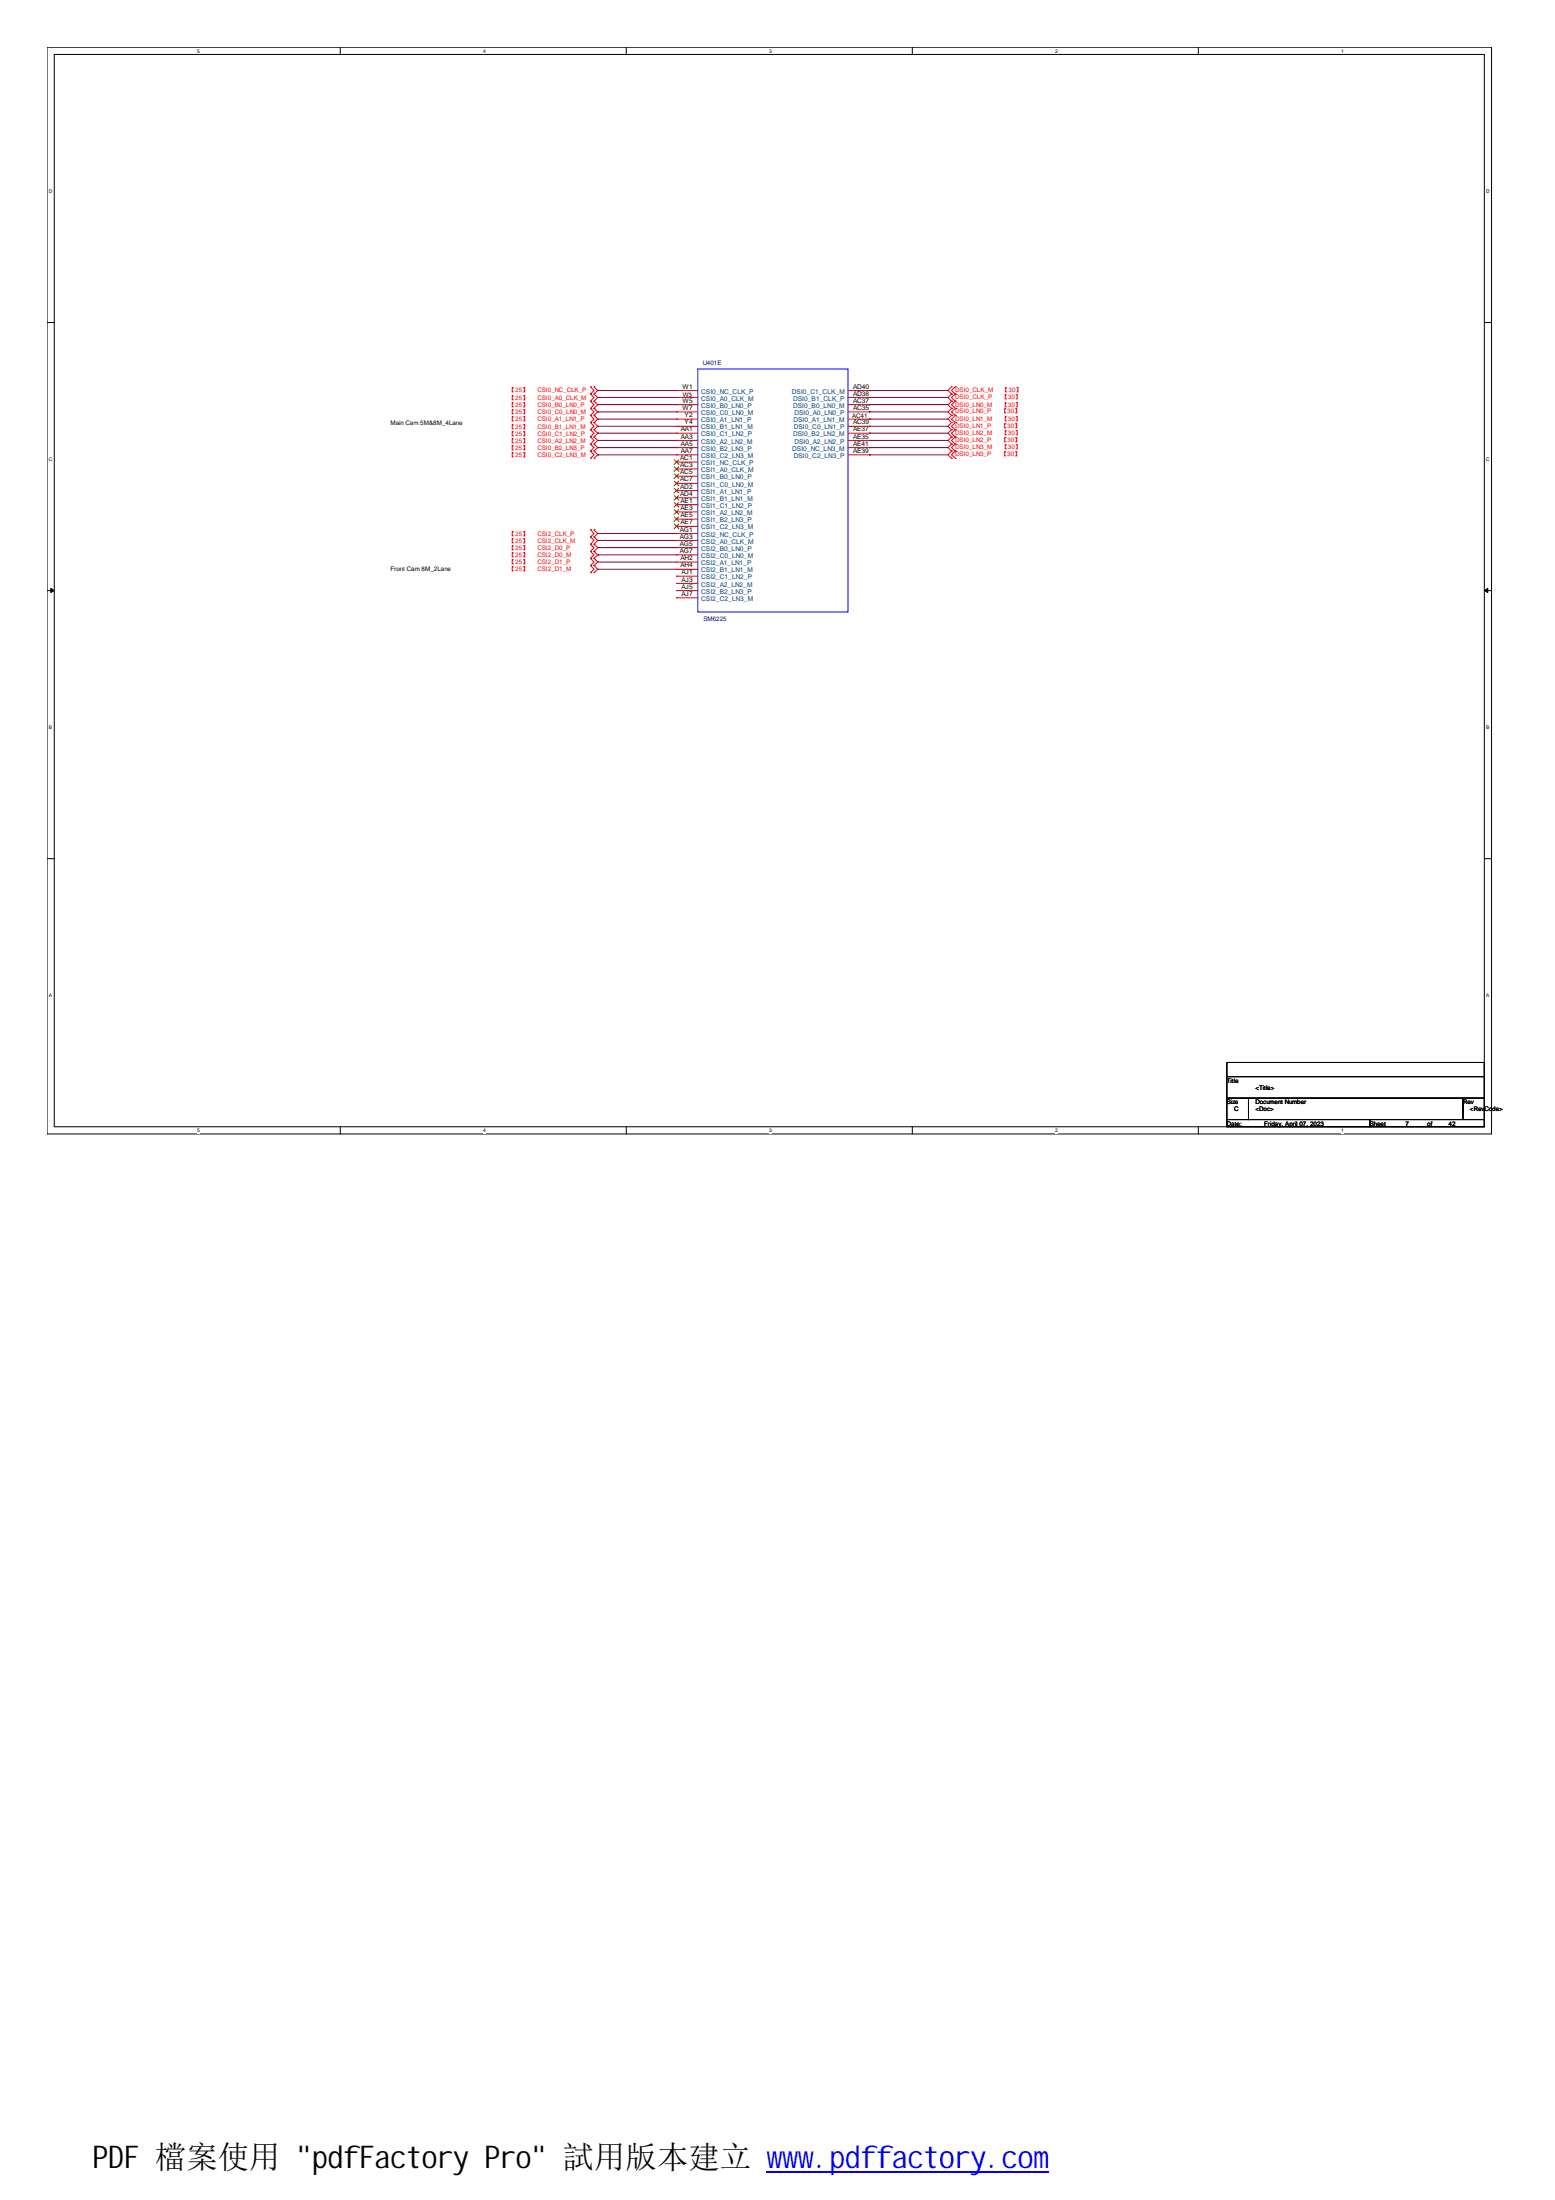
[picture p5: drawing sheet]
<svg xmlns="http://www.w3.org/2000/svg" width="210mm" height="297mm" viewBox="0 0 210 297" stroke-linecap="round" stroke-linejoin="round" font-family="sans-serif">
<path d="M6.3 6.4h195v146.7h-195zM7.3 7.4h193.1v144.7h-193.1z" fill="none" stroke="#000" stroke-width=".13"/>
<g fill="#fff">
<path d="M26.6 6.5h.4v.8h-.4z"/>
<path d="M26.6 152.3h.4v.7h-.4z"/>
</g>
<path d="M45.9 6.4v1M45.9 152.1v1" fill="none" stroke="#000" stroke-width=".13"/>
<g fill="#fff">
<path d="M65.2 6.5h.4v.8h-.4z"/>
<path d="M65.2 152.3h.4v.7h-.4z"/>
</g>
<path d="M84.5 6.4v1M84.5 152.1v1" fill="none" stroke="#000" stroke-width=".13"/>
<g fill="#fff">
<path d="M103.8 6.5h.4v.8h-.4z"/>
<path d="M103.8 152.3h.4v.7h-.4z"/>
</g>
<path d="M123.1 6.4v1M123.1 152.1v1" fill="none" stroke="#000" stroke-width=".13"/>
<g fill="#fff">
<path d="M142.5 6.5h.3v.8h-.3z"/>
<path d="M142.5 152.3h.3v.7h-.3z"/>
</g>
<path d="M161.8 6.4v1M161.8 152.1v1" fill="none" stroke="#000" stroke-width=".13"/>
<g fill="#fff">
<path d="M181.1 6.5h.3v.8h-.3z"/>
<path d="M181.1 152.3h.3v.7h-.3z"/>
<path d="M6.6 25.4h.5v.8h-.5z"/>
<path d="M200.6 25.4h.5v.8h-.5z"/>
<path d="M6.6 61.6h.5v.8h-.5z"/>
<path d="M200.6 61.6h.5v.8h-.5z"/>
</g>
<path d="M6.3 43.5h1M200.4 43.5h.9" fill="none" stroke="#000" stroke-width=".13"/>
<g fill="#fff">
<path d="M6.6 97.8h.5v.8h-.5z"/>
<path d="M200.6 97.8h.5v.8h-.5z"/>
</g>
<path d="M6.3 79.7h1M200.4 79.7h.9" fill="none" stroke="#000" stroke-width=".13"/>
<g fill="#000" stroke="#000" stroke-width=".13">
<path d="M6.9 79.4l.4 .3-.4 .3z" fill-rule="evenodd"/>
<path d="M200.4 79.7l.4-.3v.6z" fill-rule="evenodd"/>
</g>
<g fill="#fff">
<path d="M6.6 134h.5v.8h-.5z"/>
<path d="M200.6 134h.5v.8h-.5z"/>
</g>
<path d="M6.3 115.9h1M200.4 115.9h.9M165.6 143.5h34.8v1.9h-34.8zM165.6 145.4h34.8v2.9h-34.8zM165.6 148.3h2.9v2.9h-2.9zM165.6 151.2h19.3v.9h-19.3zM168.5 148.3h29v2.9h-29zM184.9 151.2h15.5v.9h-15.5zM197.5 148.3h2.9v2.9h-2.9z" fill="none" stroke="#000" stroke-width=".13"/>
<g fill="none" stroke="#f00" stroke-width=".13">
<path d="M79.7 53.2h.1M79.7 54.2h.1M79.7 55.1h.1M79.7 56.1h.1M79.7 57.1h.1M79.7 58h.1M79.7 59h.1M79.7 60h.1M79.7 52.2h.1M79.7 53.2l.5 .5-.5 .5M79.7 54.2l.5 .4-.5 .5M79.7 55.1l.5 .5-.5 .5"/>
<path d="M79.7 56.1l.5 .5-.5 .5M79.7 57.1l.5 .5-.5 .4M79.7 58l.5 .5-.5 .5M79.7 59l.5 .5-.5 .5M79.7 60l.5 .4-.5 .5M79.7 52.2l.5 .5-.5 .5M80.2 54.2h.1M80.2 53.2h.1M80.2 55.1h.1M80.2 56.1h.1M80.2 57.1h.1M80.2 58h.1"/>
<path d="M80.2 59h.1M80.2 60h.1M80.2 52.2h.1M80.2 53.2l.5 .5-.5 .5M80.2 54.2l.5 .4-.5 .5M80.2 55.1l.5 .5-.5 .5M80.2 56.1l.5 .5-.5 .5M80.2 57.1l.5 .5-.5 .4M80.2 58l.5 .5-.5 .5M80.2 59l.5 .5-.5 .5M80.2 60l.5 .4-.5 .5M80.2 52.2l.5 .5-.5 .5"/>
<path d="M91.3 52.7h.1M91.3 53.7h.1M91.3 54.6h.1M91.3 55.6h.1M91.3 56.6h.1M91.3 57.6h.1M91.3 58.5h.1M91.3 59.5h.1M91.3 52.7h2.9M91.3 53.7h2.9M91.3 54.6h2.9M91.3 55.6h2.9"/>
<path d="M91.3 56.6h2.9M91.3 57.6h2.9M91.3 58.5h2.9M91.3 59.5h2.9M114.5 52.7h2.8M114.5 53.7h2.8M114.5 54.6h2.8M114.5 55.6h2.8M114.5 56.6h2.8M114.5 57.6h2.8M114.5 58.5h2.8M114.5 59.5h2.8"/>
<path d="M117.3 52.7h.1M117.3 53.7h.1M117.3 54.6h.1M117.3 55.6h.1M117.3 56.6h.1M117.3 57.6h.1M117.3 58.5h.1M117.3 59.5h.1M128.4 52.2h.1M128.4 53.2h.1M128.4 54.2h.1M128.4 55.1h.1"/>
<path d="M128.4 56.1h.1M128.4 57.1h.1M128.4 58h.1M128.4 59h.1M128.4 60h.1M128.4 52.2l-.4 .5 .4 .5M128.4 53.2l-.4 .5 .4 .5M128.4 54.2l-.4 .4 .4 .5M128.4 55.1l-.4 .5 .4 .5M128.4 56.1l-.4 .5 .4 .5M128.4 57.1l-.4 .5 .4 .4M128.4 58l-.4 .5 .4 .5"/>
<path d="M128.4 59l-.4 .5 .4 .5M128.4 60l-.4 .4 .4 .5M128.9 53.2h.1M128.9 52.2h.1M128.9 54.2h.1M128.9 55.1h.1M128.9 56.1h.1M128.9 57.1h.1M128.9 58h.1M128.9 59h.1M128.9 60h.1M128.9 52.2l-.5 .5 .5 .5"/>
<path d="M128.9 53.2l-.5 .5 .5 .5M128.9 54.2l-.5 .4 .5 .5M128.9 55.1l-.5 .5 .5 .5M128.9 56.1l-.5 .5 .5 .5M128.9 57.1l-.5 .5 .5 .4M128.9 58l-.5 .5 .5 .5M128.9 59l-.5 .5 .5 .5M128.9 60l-.5 .4 .5 .5M79.7 71.5h.1M79.7 72.5h.1M79.7 73.5h.1M79.7 74.5h.1"/>
<path d="M79.7 75.4h.1M79.7 76.4h.1M79.7 77.3h.1M79.7 60.9h.1M79.7 61.9h.1M79.7 71.5l.5 .5-.5 .5M79.7 72.5l.5 .5-.5 .5M79.7 73.5l.5 .4-.5 .6M79.7 74.5l.5 .4-.5 .5M79.7 75.4l.5 .5-.5 .5M79.7 76.4l.5 .5-.5 .4M79.7 60.9l.5 .5-.5 .5"/>
<path d="M80.2 72.5h.1M80.2 71.5h.1M80.2 73.5h.1M80.2 74.5h.1M80.2 75.4h.1M80.2 76.4h.1M80.2 77.3h.1M80.2 60.9h.1M80.2 61.9h.1M80.2 71.5l.5 .5-.5 .5M80.2 72.5l.5 .5-.5 .5M80.2 73.5l.5 .4-.5 .6"/>
<path d="M80.2 74.5l.5 .4-.5 .5M80.2 75.4l.5 .5-.5 .5M80.2 76.4l.5 .5-.5 .4M80.2 60.9l.5 .5-.5 .5M91.3 60.4h.1M91.3 61.4h.1M91.3 62.4h.1M91.3 63.3h.1M91.3 64.3h.1M91.3 65.3h.1M91.3 66.2h.1M91.3 67.2h.1"/>
<path d="M91.3 68.1h.1M91.3 69.1h.1M91.3 70.1h.1M91.3 71.1h.1M91.3 72h.1M91.3 73h.1M91.3 73.9h.1M91.3 74.9h.1M91.3 75.9h.1M91.3 76.9h.1M91.3 77.8h.1M91.3 78.8h.1"/>
<path d="M91.3 79.7h.1M91.3 60.4h2.9M91.3 61.4h2.9M91.3 62.4h2.9M91.3 63.3h2.9M91.3 64.3h2.9M91.3 65.3h2.9M91.3 66.2h2.9M91.3 67.2h2.9M91.3 68.1h2.9M91.3 69.1h2.9M91.3 70.1h2.9"/>
<path d="M91.3 71.1h2.9M91.3 72h2.9M91.3 73h2.9M91.3 73.9h2.9M91.3 74.9h2.9M91.3 75.9h2.9M91.3 76.9h2.9M91.3 77.8h2.9M91.3 78.8h2.9M91.3 79.7h2.9M114.5 60.4h2.8M114.5 61.4h2.8"/>
<path d="M117.3 60.4h.1M117.3 61.4h.1M128.4 60.9h.1M128.4 61.9h.1M128.4 60.9l-.4 .5 .4 .5M128.9 60.9h.1M128.9 61.9h.1M128.9 60.9l-.5 .5 .5 .5M91.3 80.7h.1M91.3 80.7h2.9"/>
</g>
<path d="M94.2 49.8h20.3v32.8h-20.3z" fill="none" stroke="#00f" stroke-width=".13"/>
<g fill="none" stroke="#804000" stroke-width=".13">
<path d="M91 62.1l.7 .6M91 63l.7 .7M91 64l.7 .6M91 65l.7 .6M91 65.9l.7 .7M91 66.9l.7 .6M91 67.8l.7 .7M91 68.8l.7 .7M91 69.8l.7 .6M91 70.8l.7 .6M91.6 62.1l-.6 .6M91.6 63l-.6 .7"/>
<path d="M91.6 64l-.6 .6M91.6 65l-.6 .6M91.6 65.9l-.6 .7M91.6 66.9l-.6 .6M91.6 67.8l-.6 .7M91.6 68.8l-.6 .7M91.6 69.8l-.6 .6M91.6 70.8l-.6 .6"/>
</g>
<g fill="none" stroke="#800040" stroke-width=".13">
<path d="M80.7 53.7h.1M80.7 54.6h.1M80.7 55.6h.1M80.7 56.6h.1M80.7 57.6h.1M80.7 58.5h.1M80.7 59.5h.1M80.7 52.7h.1M80.7 52.7h10.6M80.7 53.7h10.6M80.7 54.6h10.6M80.7 55.6h10.6"/>
<path d="M80.7 56.6h10.6M80.7 57.6h10.6M80.7 58.5h10.6M80.7 59.5h10.6M117.3 52.7h.1M117.3 53.7h.1M117.3 54.6h.1M117.3 55.6h.1M117.3 56.6h.1M117.3 57.6h.1M117.3 58.5h.1M117.3 59.5h.1"/>
<path d="M117.3 52.7h10.7M117.3 53.7h10.7M117.3 54.6h10.7M117.3 55.6h10.7M117.3 56.6h10.7M117.3 57.6h10.7M117.3 58.5h10.7M117.3 59.5h10.7M80.7 72h.1M80.7 73h.1M80.7 73.9h.1M80.7 74.9h.1"/>
<path d="M80.7 75.9h.1M80.7 76.9h.1M80.7 60.4h.1M80.7 61.4h.1M80.7 72h10.6M80.7 73h10.6M80.7 73.9h10.6M80.7 74.9h10.6M80.7 75.9h10.6M80.7 76.9h10.6M80.7 60.4h10.6M80.7 61.4h10.6"/>
<path d="M117.3 60.4h.1M117.3 61.4h.1M117.3 60.4h10.7M117.3 61.4h10.7"/>
</g>
<path d="M103.5 293.2h38.1" fill="none" stroke="#00f" stroke-width=".21"/>
<text font-size="4.2" x="12.5" y="292.7">PDF 檔案使用 &quot;pdfFactory Pro&quot; 試用版本建立 www.pdffactory.com</text>
<g font-size=".9">
<text x="92.1" y="52.5">W1</text>
<text x="115.1" y="52.5">AD40</text>
<text x="115.1" y="53.4">AD38</text>
<text x="91.9" y="58.2">AA1</text>
<text x="91.9" y="59.2">AA3</text>
<text x="92.1" y="54.4">W5</text>
<text x="92.1" y="55.4">W7</text>
<text x="92.4" y="56.3">Y2</text>
<text x="92.4" y="57.3">Y4</text>
<text x="115.1" y="55.4">AC35</text>
<text x="115.1" y="57.3">AC39</text>
<text x="115.1" y="59.2">AE35</text>
<text x="115.1" y="54.4">AC37</text>
<text x="115.1" y="58.2">AE37</text>
<text x="91.8" y="62.1">AC1</text>
<text x="91.8" y="63.1">AC3</text>
<text x="91.8" y="64">AC5</text>
<text x="91.8" y="65">AC7</text>
<text x="91.8" y="66">AD2</text>
<text x="91.9" y="60.2">AA5</text>
<text x="91.9" y="61.2">AA7</text>
<text x="115.1" y="60.2">AE41</text>
<text x="115.1" y="61.2">AE39</text>
<text x="91.8" y="71.8">AG1</text>
<text x="91.8" y="67">AD4</text>
<text x="91.9" y="67.9">AE1</text>
<text x="91.9" y="68.9">AE3</text>
<text x="91.9" y="69.8">AE5</text>
<text x="91.9" y="70.8">AE7</text>
<text x="91.8" y="72.7">AG3</text>
<text x="91.8" y="73.7">AG5</text>
<text x="91.8" y="74.7">AG7</text>
<text x="91.9" y="75.6">AH2</text>
<text x="91.9" y="76.6">AH4</text>
<text x="92" y="77.5">AJ1</text>
<text x="92" y="78.5">AJ3</text>
<text x="92" y="79.5">AJ5</text>
<text x="92" y="80.5">AJ7</text>
</g>
<g font-size=".9" fill="#004080">
<text x="94.7" y="53.2">CSI0_NC_CLK_P</text>
<text x="106.9" y="53.2">DSI0_C1_CLK_M</text>
<text x="94.7" y="54.1">CSI0_A0_CLK_M</text>
<text x="94.7" y="55.1">CSI0_B0_LN0_P</text>
<text x="94.7" y="56">CSI0_C0_LN0_M</text>
<text x="94.7" y="57">CSI0_A1_LN1_P</text>
<text x="94.7" y="58">CSI0_B1_LN1_M</text>
<text x="94.7" y="58.9">CSI0_C1_LN2_P</text>
<text x="94.7" y="59.9">CSI0_A2_LN2_M</text>
<text x="107.1" y="54.1">DSI0_B1_CLK_P</text>
<text x="107.1" y="55.1">DSI0_B0_LN0_M</text>
<text x="107.1" y="58.9">DSI0_B2_LN2_M</text>
<text x="107.1" y="57">DSI0_A1_LN1_M</text>
<text x="107.1" y="58">DSI0_C0_LN1_P</text>
<text x="107.2" y="56">DSI0_A0_LN0_P</text>
<text x="107.2" y="59.9">DSI0_A2_LN2_P</text>
<text x="94.7" y="60.9">CSI0_B2_LN3_P</text>
<text x="94.7" y="61.8">CSI0_C2_LN3_M</text>
<text x="94.7" y="62.8">CSI1_NC_CLK_P</text>
<text x="94.7" y="63.7">CSI1_A0_CLK_M</text>
<text x="94.7" y="64.7">CSI1_B0_LN0_P</text>
<text x="94.7" y="65.7">CSI1_C0_LN0_M</text>
<text x="106.9" y="60.9">DSI0_NC_LN3_M</text>
<text x="107.1" y="61.8">DSI0_C2_LN3_P</text>
<text x="94.7" y="66.7">CSI1_A1_LN1_P</text>
<text x="94.7" y="67.6">CSI1_B1_LN1_M</text>
<text x="94.7" y="68.6">CSI1_C1_LN2_P</text>
<text x="94.7" y="69.5">CSI1_A2_LN2_M</text>
<text x="94.7" y="70.5">CSI1_B2_LN3_P</text>
<text x="94.7" y="71.5">CSI1_C2_LN3_M</text>
<text x="94.7" y="72.5">CSI2_NC_CLK_P</text>
<text x="94.7" y="73.4">CSI2_A0_CLK_M</text>
<text x="94.7" y="74.4">CSI2_B0_LN0_P</text>
<text x="94.7" y="75.3">CSI2_C0_LN0_M</text>
<text x="94.7" y="76.3">CSI2_A1_LN1_P</text>
<text x="94.7" y="77.3">CSI2_B1_LN1_M</text>
<text x="94.7" y="78.2">CSI2_C1_LN2_P</text>
<text x="94.7" y="79.2">CSI2_A2_LN2_M</text>
<text x="94.7" y="80.2">CSI2_B2_LN3_P</text>
<text x="94.7" y="81.1">CSI2_C2_LN3_M</text>
</g>
<g font-size=".8" fill="#f00">
<text x="68.7" y="52.9">【25】</text>
<text x="72.6" y="52.9">CSI0_NC_CLK_P</text>
<text x="128.9" y="52.9">DSI0_CLK_M</text>
<text x="128.9" y="53.9">DSI0_CLK_P</text>
<text x="135.2" y="53.9">【30】</text>
<text x="135.3" y="52.9">【30】</text>
<text x="68.7" y="54">【25】</text>
<text x="68.7" y="55">【25】</text>
<text x="68.7" y="56">【25】</text>
<text x="68.7" y="56.9">【25】</text>
<text x="68.7" y="57.9">【25】</text>
<text x="68.7" y="58.8">【25】</text>
<text x="68.7" y="59.8">【25】</text>
<text x="72.6" y="54">CSI0_A0_CLK_M</text>
<text x="72.6" y="55">CSI0_B0_LN0_P</text>
<text x="72.6" y="56">CSI0_C0_LN0_M</text>
<text x="72.6" y="56.9">CSI0_A1_LN1_P</text>
<text x="72.6" y="57.9">CSI0_B1_LN1_M</text>
<text x="72.6" y="58.8">CSI0_C1_LN2_P</text>
<text x="72.6" y="59.8">CSI0_A2_LN2_M</text>
<text x="128.9" y="54.9">DSI0_LN0_M</text>
<text x="128.9" y="55.8">DSI0_LN0_P</text>
<text x="128.9" y="56.8">DSI0_LN1_M</text>
<text x="128.9" y="57.8">DSI0_LN1_P</text>
<text x="128.9" y="58.7">DSI0_LN2_M</text>
<text x="128.9" y="59.7">DSI0_LN2_P</text>
<text x="135.1" y="55.8">【30】</text>
<text x="135.1" y="57.8">【30】</text>
<text x="135.1" y="59.7">【30】</text>
<text x="135.2" y="54.9">【30】</text>
<text x="135.2" y="56.8">【30】</text>
<text x="135.2" y="58.7">【30】</text>
<text x="68.7" y="60.8">【25】</text>
<text x="68.7" y="61.7">【25】</text>
<text x="72.6" y="60.8">CSI0_B2_LN3_P</text>
<text x="72.6" y="61.7">CSI0_C2_LN3_M</text>
<text x="128.9" y="60.6">DSI0_LN3_M</text>
<text x="128.9" y="61.6">DSI0_LN3_P</text>
<text x="135.1" y="61.6">【30】</text>
<text x="135.2" y="60.6">【30】</text>
<text x="68.7" y="72.3">【25】</text>
<text x="68.7" y="73.3">【25】</text>
<text x="68.7" y="74.3">【25】</text>
<text x="68.7" y="75.3">【25】</text>
<text x="68.7" y="76.2">【25】</text>
<text x="68.7" y="77.2">【25】</text>
<text x="72.6" y="72.3">CSI2_CLK_P</text>
<text x="72.6" y="73.3">CSI2_CLK_M</text>
<text x="72.6" y="74.3">CSI2_D0_P</text>
<text x="72.6" y="75.3">CSI2_D0_M</text>
<text x="72.6" y="76.2">CSI2_D1_P</text>
<text x="72.6" y="77.2">CSI2_D1_M</text>
</g>
<g font-size=".8">
<text x="92.2" y="53.6">W3</text>
<text x="52.7" y="57.4">Main Cam 5M&amp;8M_4Lane</text>
<text x="115" y="56.5">AC41</text>
<text x="52.7" y="77.2">Front Cam 8M_2Lane</text>
<text x="165.6" y="146.2">Title</text>
<text x="165.6" y="149.1">Size</text>
<text x="169.5" y="147.1">&lt;Title&gt;</text>
<text x="169.5" y="149.1">Document Number</text>
<text x="197.5" y="149.1">Rev</text>
<text x="165.6" y="152">Date:</text>
<text x="166.6" y="150.1">C</text>
<text x="169.5" y="150.1">&lt;Doc&gt;</text>
<text x="170.6" y="152">Friday, April 07, 2023</text>
<text x="184.9" y="152">Sheet</text>
<text x="189.7" y="152">7</text>
<text x="192.7" y="152">of</text>
<text x="195.5" y="152">42</text>
<text x="198.4" y="150.1">&lt;Rev</text>
<text x="200.4" y="150.1">Code&gt;</text>
</g>
<g font-size=".8" fill="#000080">
<text x="94.9" y="49.3">U401E</text>
<text x="95" y="83.8">SM6225</text>
</g>
<g font-size=".7">
<text x="26.6" y="7.1">5</text>
<text x="65.2" y="7.1">4</text>
<text x="103.8" y="7.1">3</text>
<text x="142.5" y="7.1">2</text>
<text x="181.1" y="7.1">1</text>
<text x="6.6" y="26.1">D</text>
<text x="200.6" y="26.1">D</text>
<text x="6.6" y="62.3">C</text>
<text x="200.6" y="62.3">C</text>
<text x="6.6" y="98.5">B</text>
<text x="200.6" y="98.5">B</text>
<text x="6.6" y="134.6">A</text>
<text x="200.6" y="134.6">A</text>
<text x="26.6" y="152.9">5</text>
<text x="65.2" y="152.9">4</text>
<text x="103.8" y="152.9">3</text>
<text x="142.5" y="152.9">2</text>
<text x="181.1" y="152.9">1</text>
</g>
</svg>
